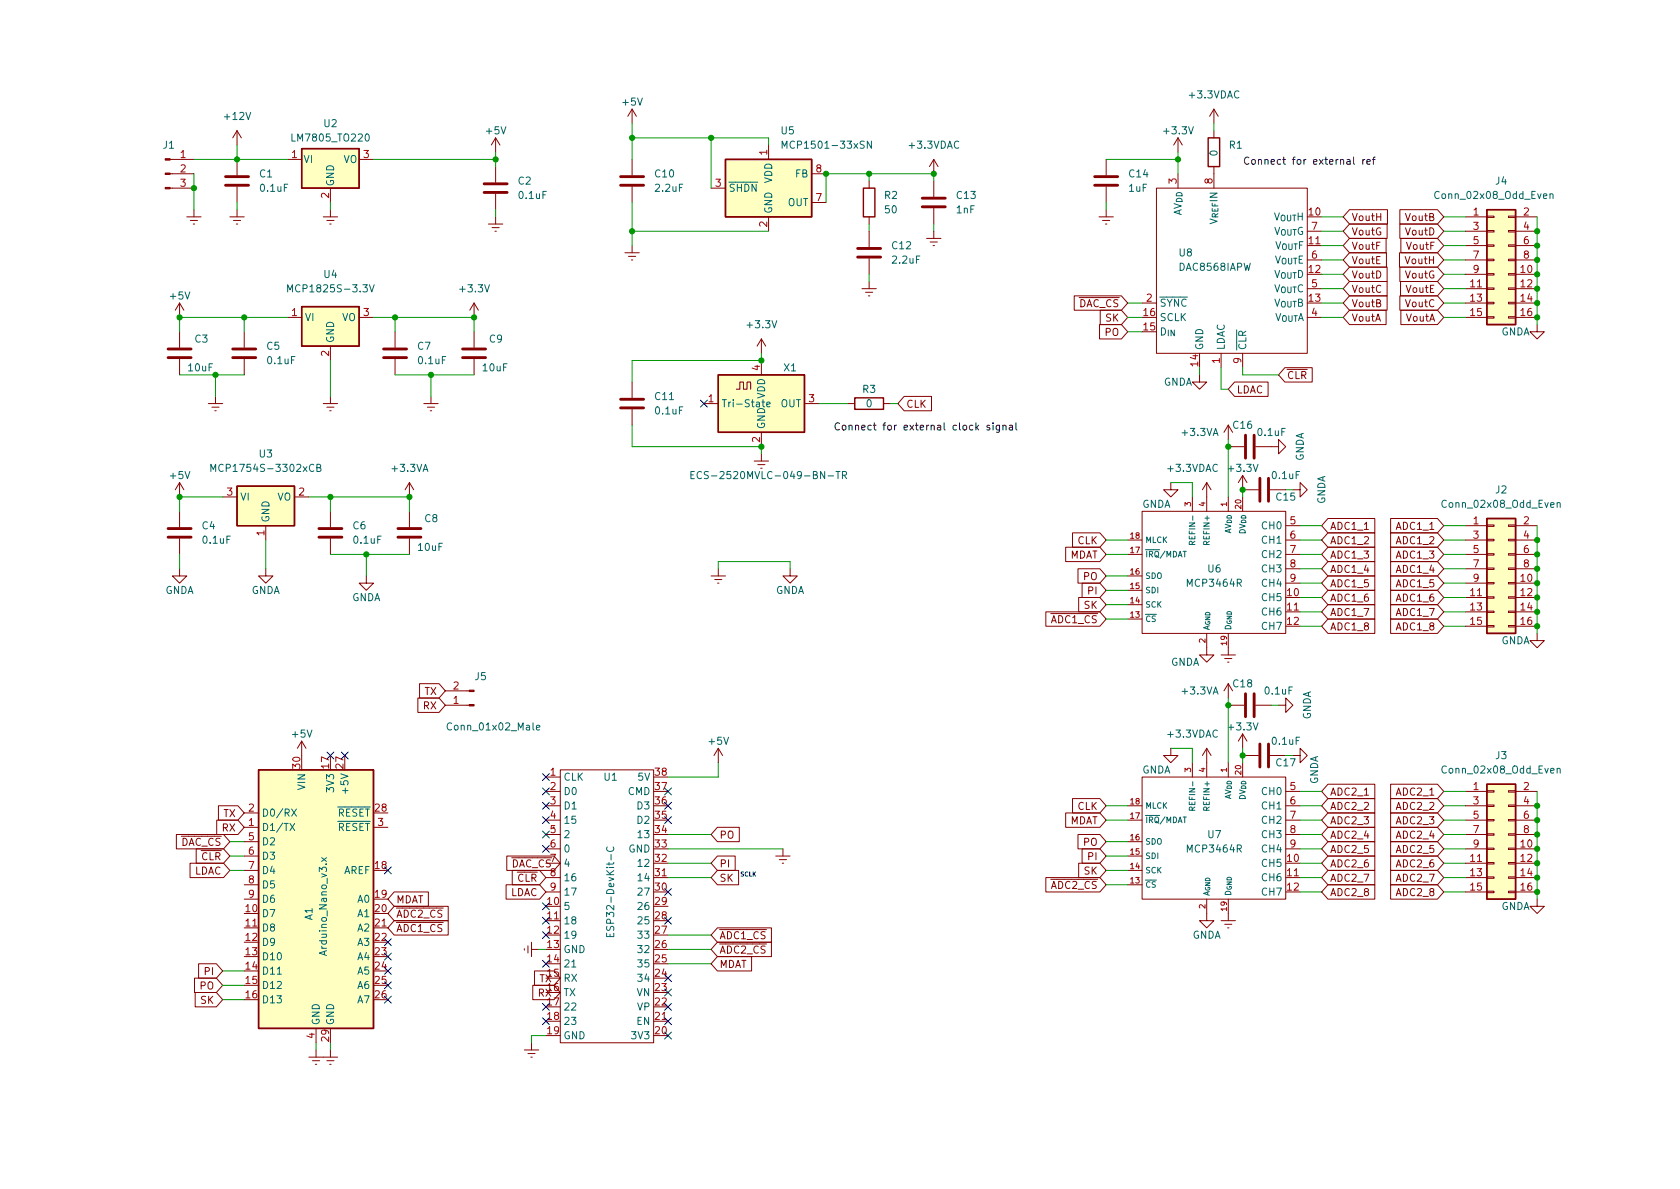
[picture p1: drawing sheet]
<svg xmlns="http://www.w3.org/2000/svg" width="297mm" height="210mm" viewBox="0 0 297 210" stroke-linecap="round" stroke-linejoin="round" font-family="sans-serif">
<g fill="none" stroke="#840000" stroke-width=".18">
<path d="M111.8 19.3v2.5M111.8 19.3l-.8 1.3M111.8 19.3l.7 1.3M214.6 19.3l-.7 1.3M214.6 19.3v2.5M214.6 19.3l.8 1.3M30.1 28.2h4.2M30.1 33.3h4.2M30.1 30.7h4.2M33 38.3h2.6M33.7 39h1.2M34.2 39.6h.2"/>
<path d="M34.3 37.1v1.2M40.6 38.3h2.6M41.3 39h1.2M41.8 39.6h.2M41.9 23.1v2.5M41.9 28.2v2.8M41.9 33v2.8M41.9 37.1v1.2M41.9 23.1l-.8 1.3M41.9 23.1l.8 1.3M50.8 28.2h2.5M57.1 38.3h2.6"/>
<path d="M57.8 39h1.3M58.3 39.6h.2M58.4 33.3v2.5M58.4 37.1v1.2M63.5 28.2h2.5M86.4 39.6h2.5M87.6 24.4v2.5M87.6 29.5v2.8M87.6 34.3v2.8M87.6 38.3v1.3M87.6 24.4l-.7 1.2M87.6 24.4l.8 1.2"/>
<path d="M111.8 28.2v2.8M111.8 33v2.8M125.7 33.3h2.6M135.9 25.6v2.6M135.9 38.3v2.6M143.5 30.7h2.5M143.5 35.8h2.5M153.7 32v1.3M153.7 38.3v1.3M165.1 28.2v2.5M165.1 32v2.8M165.1 36.8v2.8"/>
<path d="M165.1 28.2l-.8 1.3M165.1 28.2l.8 1.3M194.3 38.3h2.5M194.9 39h1.3M195.5 39.6h.2M195.6 28.2v2.8M195.6 33v2.8M195.6 37.1v1.2M204.5 33.3h26.6v29.2h-26.6zM208.3 24.4l-.8 1.2M208.3 24.4v2.5M208.3 30.7v2.6"/>
<path d="M208.3 24.4l.7 1.2M214.6 23.1v1.3M214.6 29.5v3.8M238.6 37.1h6.7v2.5h-6.7l-1.1-1.3zM238.6 39.6h6.7v2.6h-6.7l-1.1-1.3zM247.5 39.6h6.7l1.1 1.3-1.1 1.3h-6.7zM247.5 37.1h6.7l1.1 1.2-1.1 1.3h-6.7zM259.1 38.3h3.8M262.9 38.2h1.3v.3h-1.3zM266.7 38.2h1.3v.3h-1.3zM268 38.3h3.8M31.7 53.6l-.7 1.3"/>
<path d="M31.7 53.6v2.5M31.7 58.7v2.8M31.7 53.6l.8 1.3M43.2 58.7v2.8M50.8 56.1h2.5M63.5 56.1h2.5M69.8 58.7v2.8M83.8 53.6l-.7 1.3M83.8 53.6v2.5M83.8 58.7v2.8M83.8 53.6l.8 1.3M87 40.3h1.3"/>
<path d="M87.5 40.9h.3M110.5 44.7h2.5M111.1 45.3h1.3M111.6 46h.3M111.8 43.4v1.3M134.6 59.9v2.6M134.6 59.9l-.7 1.3M134.6 59.9l.8 1.3M152.4 51h2.5M153 51.7h1.3M153.5 52.3h.3M153.7 40.9v2.8"/>
<path d="M153.7 45.7v2.8M153.7 49.8v1.2M163.8 42.2h2.6M164.5 42.8h1.2M165 43.4h.2M165.1 40.9v1.3M189.9 52.3h8.4l1.1 1.3-1.1 1.3h-8.4zM194.4 57.4h3.9l1.1 1.3-1.1 1.2h-3.9zM194.5 54.9h3.8l1.1 1.2-1.1 1.3h-3.8zM201.9 53.6h2.6M231.1 56.1h2.6M231.1 40.9h2.6"/>
<path d="M231.1 51h2.6M231.1 43.4h2.6M231.1 46h2.6M238.6 49.8h6.7v2.5h-6.7l-1.1-1.3zM238.6 47.2h6.7v2.6h-6.7l-1.1-1.3zM238.6 44.7h6.5v2.5h-6.5l-1.1-1.2zM238.6 42.2h6.5v2.5h-6.5l-1.1-1.3zM238.6 54.9h6.5v2.5h-6.5l-1.1-1.3zM238.6 52.3h6.7v2.6h-6.7l-1.1-1.3zM247.4 44.7h6.8l1.1 1.3-1.1 1.2h-6.8zM247.5 47.2h6.7l1.1 1.3-1.1 1.3h-6.7zM247.5 52.3h6.7l1.1 1.3-1.1 1.3h-6.7z"/>
<path d="M247.6 49.8h6.6l1.1 1.2-1.1 1.3h-6.6zM247.7 42.2h6.5l1.1 1.2-1.1 1.3h-6.5zM247.7 54.9h6.5l1.1 1.2-1.1 1.3h-6.5zM259.1 56.1h3.8M259.1 40.9h3.8M259.1 48.5h3.8M259.1 51h3.8M259.1 53.6h3.8M259.1 43.4h3.8M259.1 46h3.8M262.9 56h1.3v.3h-1.3zM262.9 53.5h1.3v.2h-1.3z"/>
<path d="M262.9 50.9h1.3v.3h-1.3zM262.9 48.4h1.3v.2h-1.3zM262.9 45.8h1.3v.3h-1.3zM262.9 43.3h1.3v.3h-1.3zM262.9 40.8h1.3v.2h-1.3zM266.7 56h1.3v.3h-1.3zM266.7 53.5h1.3v.2h-1.3zM266.7 50.9h1.3v.3h-1.3zM266.7 48.4h1.3v.2h-1.3zM266.7 45.8h1.3v.3h-1.3zM266.7 43.3h1.3v.3h-1.3zM266.7 40.8h1.3v.2h-1.3z"/>
<path d="M268 56.1h3.8M268 40.9h3.8M268 48.5h3.8M268 51h3.8M268 53.6h3.8M268 43.4h3.8M268 46h3.8M271.8 57.4v1.3h1.2l-1.2 1.2-1.3-1.2h1.3M31.7 63.5v2.8M36.8 71.4h2.6M37.5 72h1.2M38 72.6h.2"/>
<path d="M38.1 70.1v1.3M43.2 63.5v2.8M57.1 71.4h2.6M57.8 72h1.3M58.3 72.6h.2M58.4 61.2v2.5M58.4 70.1v1.3M69.8 63.5v2.8M74.9 71.4h2.6M75.6 72h1.2M76.1 72.6h.2M76.2 70.1v1.3"/>
<path d="M83.8 63.5v2.8M111.8 67.6v2.8M111.8 72.4v2.8M124.5 71.4h2.5M130.2 68.8h.6v-1.2h.6v1.2h.7v-1.2h.6v1.2M134.6 63.7v2.6M134.6 76.4v2.6M142.2 71.4h2.6M149.9 71.4h1.2M156.2 71.4h1.3M159.9 70.1h4.8v2.5h-4.8l-1.2-1.2zM212.1 66.3v1.3h1.3l-1.3 1.2-1.3-1.2h1.3"/>
<path d="M215.9 62.5v2.5M217.2 75.2l-.8 1.2M217.2 75.2v2.5M217.2 75.2l.7 1.2M217.2 79h2.8M218.3 67.6h5.9v2.5h-5.9l-1.1-1.3zM219.7 62.5v2.5M222 79h4.1v-1.3l1.2 1.3-1.2 1.3v-1.3M227.2 65h4.8v2.6h-4.8l-1.1-1.3zM31.7 85.3v2.6M31.7 90.4v2.8M31.7 95.2v2.8"/>
<path d="M31.7 85.3l-.7 1.3M31.7 85.3l.8 1.3M39.4 87.9h2.5M47 93v2.5M52.1 87.9h2.5M58.4 90.4v2.8M58.4 95.2v2.8M72.4 85.3l-.8 1.3M72.4 85.3v2.6M72.4 90.4v2.8M72.4 95.2v2.8M72.4 85.3l.8 1.3"/>
<path d="M133.3 81.5h2.6M134 82.2h1.3M134.6 80.3v1.2M188.4 96.8h6.1l1.1 1.2-1.1 1.3h-6.1zM189.6 94.2h4.9l1.1 1.3-1.1 1.3h-4.9zM199.4 98h2.5M199.4 95.5h2.5M201.9 90.4h25.4v21.6h-25.4zM207 85.3v1.3h1.3l-1.3 1.3-1.3-1.3h1.3M210.8 87.9v2.5M213.4 85.3v5.1M213.4 85.3l-.8 1.3"/>
<path d="M213.4 85.3l.7 1.3M217.2 87.9v2.5M219.7 84.1v2.5h2.8M219.7 87.9v2.5M219.7 84.1l-.8 1.2M219.7 84.1l.8 1.2M224.5 86.6h2.8M227.3 98h2.6M227.3 95.5h2.6M227.3 93h2.6M228.6 86.6h1.3v-1.3l1.2 1.3-1.2 1.3v-1.3M234.8 91.7h8.3v2.5h-8.3l-1.1-1.2z"/>
<path d="M234.8 96.8h8.3v2.5h-8.3l-1.1-1.3zM234.8 99.3h8.3v2.5h-8.3l-1.1-1.2zM234.8 94.2h8.3v2.6h-8.3l-1.1-1.3zM245.9 99.3h8.3l1.1 1.3-1.1 1.2h-8.3zM245.9 94.2h8.3l1.1 1.3-1.1 1.3h-8.3zM245.9 96.8h8.3l1.1 1.2-1.1 1.3h-8.3zM245.9 91.7h8.3l1.1 1.3-1.1 1.2h-8.3zM259.1 98h3.8M259.1 95.5h3.8M259.1 93h3.8M262.9 97.9h1.3v.3h-1.3zM262.9 95.4h1.3v.2h-1.3z"/>
<path d="M262.9 92.8h1.3v.3h-1.3zM266.7 97.9h1.3v.3h-1.3zM266.7 95.4h1.3v.2h-1.3zM266.7 92.8h1.3v.3h-1.3zM268 98h3.8M268 95.5h3.8M268 93h3.8M31.7 100.6v1.2h1.3l-1.3 1.3-1.2-1.3h1.2M47 100.6v1.2h1.3l-1.3 1.3-1.3-1.3h1.3M64.8 101.8v1.3h1.2l-1.2 1.3-1.3-1.3h1.3M125.7 101.8h2.6M126.4 102.5h1.2"/>
<path d="M126.9 103.1h.2M127 100.6v1.2M139.7 100.6v1.2h1.3l-1.3 1.3-1.3-1.3h1.3M184.9 108.2h9.6l1.1 1.3-1.1 1.2h-9.6zM190.6 100.6h3.9l1.1 1.2-1.1 1.3h-3.9zM190.7 105.7h3.8l1.1 1.2-1.1 1.3h-3.8zM191.3 103.1h3.2l1.1 1.3-1.1 1.3h-3.2zM199.4 101.8h2.5M199.4 109.5h2.5M199.4 106.9h2.5M199.4 104.4h2.5M213.4 112v3.8h1.2l-1.2 1.3-1.3-1.3h1.3"/>
<path d="M215.9 115.8h2.5M216.5 116.5h1.3M217 117.1h.3M217.2 112v3.8M227.3 103.1h2.6M227.3 108.2h2.6M227.3 100.6h2.6M234.8 106.9h8.3v2.6h-8.3l-1.1-1.3zM234.8 104.4h8.3v2.5h-8.3l-1.1-1.2zM234.8 109.5h8.3v2.5h-8.3l-1.1-1.3zM234.8 101.8h8.3v2.6h-8.3l-1.1-1.3zM245.9 101.8h8.3l1.1 1.3-1.1 1.3h-8.3z"/>
<path d="M245.9 106.9h8.3l1.1 1.3-1.1 1.3h-8.3zM245.9 109.5h8.3l1.1 1.2-1.1 1.3h-8.3zM245.9 104.4h8.3l1.1 1.3-1.1 1.2h-8.3zM259.1 103.1h3.8M259.1 108.2h3.8M259.1 100.6h3.8M259.1 105.7h3.8M259.1 110.7h3.8M262.9 110.6h1.3v.3h-1.3zM262.9 108.1h1.3v.2h-1.3zM262.9 105.5h1.3v.3h-1.3zM262.9 103h1.3v.2h-1.3z"/>
<path d="M262.9 100.5h1.3v.2h-1.3zM266.7 110.6h1.3v.3h-1.3zM266.7 108.1h1.3v.2h-1.3zM266.7 105.5h1.3v.3h-1.3zM266.7 103h1.3v.2h-1.3zM266.7 100.5h1.3v.2h-1.3zM268 103.1h3.8M268 108.2h3.8M268 100.6h3.8M268 105.7h3.8M268 110.7h3.8M271.8 112v1.3h1.2l-1.2 1.2-1.3-1.2h1.3"/>
<path d="M53.3 131.1l-.7 1.2M53.3 131.1v2.5M53.3 131.1l.8 1.2M73.9 123.4h3.7l1.1 1.3-1.1 1.3h-3.7zM74.2 120.9h3.4l1.1 1.3-1.1 1.2h-3.4zM78.7 122.2h4.3M78.7 124.7h4.3M96.5 137.4h2.6M96.5 139.9h2.6M99.1 136.1h16.5v48.3h-16.5zM127 132.3v2.6M127 132.3l-.8 1.3"/>
<path d="M127 132.3l.8 1.3M154.9 139.9h.1M201.9 137.4h25.4v21.6h-25.4zM207 132.3v1.3h1.3l-1.3 1.3-1.3-1.3h1.3M210.8 134.9v2.5M213.4 132.3l-.8 1.3M213.4 132.3v5.1M213.4 132.3l.7 1.3M217.2 124.7h2.8M217.2 120.9v2.5M217.2 134.9v2.5M217.2 120.9l-.8 1.3"/>
<path d="M217.2 120.9l.7 1.3M219.7 129.8v2.5M219.7 134.9v2.5M219.7 133.6h2.8M219.7 129.8l-.8 1.3M219.7 129.8l.8 1.3M222 124.7h2.8M224.5 133.6h2.8M226.1 124.7h1.2v-1.3l1.3 1.3-1.3 1.3v-1.3M227.3 139.9h2.6M228.6 133.6h1.3v-1.3l1.2 1.3-1.2 1.3v-1.3M234.8 138.7h8.3v2.5h-8.3l-1.1-1.3z"/>
<path d="M245.9 138.7h8.3l1.1 1.2-1.1 1.3h-8.3zM259.1 139.9h3.8M262.9 139.8h1.3v.3h-1.3zM266.7 139.8h1.3v.3h-1.3zM268 139.9h3.8M31.2 147.6h8.3l1.1 1.2-1.1 1.3h-8.3zM33.6 152.6h5.9l1.1 1.3-1.1 1.3h-5.9zM34.7 150.1h4.8l1.1 1.3-1.1 1.2h-4.8zM38.3 145h3.8l1.1 1.3-1.1 1.3h-3.8zM38.6 142.5h3.5l1.1 1.3-1.1 1.2h-3.5zM43.2 146.3h2.5M43.2 143.8h2.5"/>
<path d="M43.2 148.8h2.5M43.2 151.4h2.5M43.2 153.9h2.5M43.2 156.5h2.5M43.2 159h2.5M66 146.3h2.6M69.7 157.7h6v2.6h-6l-1.1-1.3zM89.5 156.5h5.9l1.1 1.2-1.1 1.3h-5.9zM89.6 151.4h8.3l1.2 1.2-1.2 1.3h-8.3zM90.6 153.9h4.8l1.1 1.3-1.1 1.3h-4.8zM96.5 152.6h2.6M96.5 142.5h2.6"/>
<path d="M96.5 155.2h2.6M96.5 145h2.6M96.5 147.6h2.6M96.5 150.1h2.6M96.5 157.7h2.6M104.1 157.7h.1M115.6 155.2h2.5M126.8 151.4h3.2v2.5h-3.2l-1.1-1.3zM126.8 146.3h3.9v2.5h-3.9l-1.1-1.2zM126.8 153.9h3.8v2.6h-3.8l-1.1-1.3zM137.2 151.4h2.5M137.8 152h1.3"/>
<path d="M138.3 152.6h.3M138.4 150.1v1.3M184.9 155.2h9.6l1.1 1.3-1.1 1.2h-9.6zM188.4 143.8h6.1l1.1 1.2-1.1 1.3h-6.1zM189.6 141.2h4.9l1.1 1.3-1.1 1.3h-4.9zM190.6 147.6h3.9l1.1 1.2-1.1 1.3h-3.9zM190.7 152.6h3.8l1.1 1.3-1.1 1.3h-3.8zM191.3 150.1h3.2l1.1 1.3-1.1 1.2h-3.2zM199.4 148.8h2.5M199.4 151.4h2.5M199.4 153.9h2.5M199.4 156.5h2.5"/>
<path d="M199.4 142.5h2.5M199.4 145h2.5M213.4 159v3.8h1.2l-1.2 1.3-1.3-1.3h1.3M217.2 159v3.8M227.3 142.5h2.6M227.3 155.2h2.6M227.3 145h2.6M227.3 147.6h2.6M227.3 150.1h2.6M234.8 143.8h8.3v2.5h-8.3l-1.1-1.3zM234.8 146.3h8.3v2.5h-8.3l-1.1-1.2zM234.8 141.2h8.3v2.6h-8.3l-1.1-1.3z"/>
<path d="M234.8 148.8h8.3v2.6h-8.3l-1.1-1.3zM234.8 153.9h8.3v2.6h-8.3l-1.1-1.3zM234.8 156.5h8.3v2.5h-8.3l-1.1-1.3zM234.8 151.4h8.3v2.5h-8.3l-1.1-1.3zM245.9 151.4h8.3l1.1 1.2-1.1 1.3h-8.3zM245.9 153.9h8.3l1.1 1.3-1.1 1.3h-8.3zM245.9 156.5h8.3l1.1 1.2-1.1 1.3h-8.3zM245.9 146.3h8.3l1.1 1.3-1.1 1.2h-8.3zM245.9 143.8h8.3l1.1 1.2-1.1 1.3h-8.3zM245.9 141.2h8.3l1.1 1.3-1.1 1.3h-8.3zM245.9 148.8h8.3l1.1 1.3-1.1 1.3h-8.3zM259.1 152.6h3.8"/>
<path d="M259.1 142.5h3.8M259.1 155.2h3.8M259.1 145h3.8M259.1 147.6h3.8M259.1 150.1h3.8M259.1 157.7h3.8M262.9 157.6h1.3v.3h-1.3zM262.9 155.1h1.3v.2h-1.3zM262.9 152.5h1.3v.3h-1.3zM262.9 150h1.3v.2h-1.3zM262.9 147.4h1.3v.3h-1.3zM262.9 144.9h1.3v.3h-1.3z"/>
<path d="M262.9 142.4h1.3v.2h-1.3zM266.7 157.6h1.3v.3h-1.3zM266.7 155.1h1.3v.2h-1.3zM266.7 152.5h1.3v.3h-1.3zM266.7 150h1.3v.2h-1.3zM266.7 147.4h1.3v.3h-1.3zM266.7 144.9h1.3v.3h-1.3zM266.7 142.4h1.3v.2h-1.3zM268 152.6h3.8M268 142.5h3.8M268 155.2h3.8M268 145h3.8"/>
<path d="M268 147.6h3.8M268 150.1h3.8M268 157.7h3.8M271.8 159v1.3h1.2l-1.2 1.2-1.3-1.2h1.3M34.4 173h3.9l1.1 1.2-1.1 1.3h-3.9zM34.5 175.5h3.8l1.1 1.3-1.1 1.2h-3.8zM35.1 170.4h3.2l1.1 1.3-1.1 1.3h-3.2zM43.2 164.1h2.5M66 164.1h2.6M69.7 162.8h9.5v2.5h-9.5l-1.1-1.2zM69.7 160.3h9.5v2.5h-9.5l-1.1-1.3zM92.7 167.8v.2"/>
<path d="M93.3 167.3v1.2M94 167.9h1.2M94 166.6v2.6M94.2 174.2h3.7l1.2 1.3-1.2 1.3h-3.7zM94.5 171.7h3.4l1.2 1.3-1.2 1.2h-3.4zM96.5 162.8h2.6M126.8 164.1h9.6v2.5h-9.6l-1.1-1.3zM126.8 169.2h6.1v2.5h-6.1l-1.1-1.3zM126.8 166.6h9.6v2.6h-9.6l-1.1-1.3zM215.9 162.8h2.5M216.5 163.4h1.3M217 164.1h.3"/>
<path d="M54.6 186.9h5.1M55.2 187.6h1.3M55.8 188.2h.2M55.9 181.9v2.5M55.9 185.7v1.2M57.8 187.6h1.3M58.3 188.2h.2M58.4 185.7v1.2M92.7 185.7h2.5M93.3 186.3h1.3M93.9 186.9h.2M94 184.4v1.3"/>
<path d="M115.6 180.6h2.5"/>
</g>
<g fill="#ffffc2" stroke="#ffffc2" stroke-width=".18">
<path d="M45.7 136.1h20.3v45.8h-20.3z"/>
<path d="M53.3 26.3h10.2v7h-10.2z"/>
<path d="M53.3 54.2h10.2v7h-10.2z"/>
<path d="M127 66.3h15.2v10.1h-15.2z"/>
<path d="M262.9 37.1h5.1v20.3h-5.1z"/>
<path d="M128.3 28.2h15.2v10.1h-15.2z"/>
<path d="M262.9 138.7h5.1v20.3h-5.1z"/>
<path d="M41.9 86h10.2v7h-10.2z"/>
<path d="M262.9 91.7h5.1v20.3h-5.1z"/>
</g>
<path d="M53.3 26.3h10.2v7h-10.2zM128.3 28.2h15.2v10.1h-15.2zM152.7 33.3h2v5h-2zM213.6 24.4h2v5.1h-2zM262.9 37.1h5.1v20.3h-5.1zM53.3 54.2h10.2v7h-10.2zM127 66.3h15.2v10.1h-15.2zM151.1 70.4h5.1v2h-5.1zM41.9 86h10.2v7h-10.2zM262.9 91.7h5.1v20.3h-5.1zM45.7 136.1h20.3v45.8h-20.3zM262.9 138.7h5.1v20.3h-5.1z" fill="none" stroke="#840000" stroke-width=".25"/>
<g fill="none" stroke="#006464" stroke-width=".18">
<path d="M138.3 26.2v-1.2l.4 .9 .4-.9v1.2M154.1 25v1.2l-.8-1.2v1.2M274 34.4l.2-.1h.3l.1 .8M274 34.3v.8M50.9 51.6v-1.2l.4 .9 .4-.9v1.2M65.3 50.4l.4 1.2 .5-1.2M205.4 58a.64 .64 0 0 1 .7 .6 .64 .64 0 0 1-.7 .6zM206.6 58.4v1M207.6 58.4v1l-.6-1v1M134.9 70.7v1.1l.3 .1M135.6 71.5l.6-.1-.1-.2-.4-.1-.1 .2v.6h.5M37.3 83.4v-1.3l.4 .9 .4-.9v1.3"/>
<path d="M56 82.7l.6-.1 .1-.1-.1-.3-.6-.1v1.3h.5l.2-.1 .1-.4-.3-.2M122.2 84h.4M122.8 83.4h-.6v1.2h.6M124 83.5a.6 .6 0 0 0-.8 .4 .6 .6 0 0 0 .6 .7l.2-.1M147.8 83.4h.7M148.2 83.4v1.2M149 84h.6l.1-.2-.1-.3-.6-.1v1.2M149.3 84l.4 .6M210.8 96.3l-.1-.5h-.3l-.1 .5h1M211.3 95.7l-.5 .4M213.3 96.3v-.5h-.4l-.1 .5h1M219.2 92.7l1 .3-1 .4"/>
<path d="M219.2 93.8a.54 .54 0 0 1 .6-.1 .54 .54 0 0 1 .4 .5h-1zM219.6 92a.42 .42 0 0 1 .5 0 .42 .42 0 0 1 .2 .4h-.8zM219.6 91.2a.42 .42 0 0 1 .5 0 .42 .42 0 0 1 .2 .4h-.8zM275.3 89l.2-.1h.3l.1 .8M275.3 88.9v.8M216.8 110.7a.52 .52 0 0 1 .6-.1 .52 .52 0 0 1 .2 .6h-1zM216.9 109h.8l-.8 .4h.8M217 109.8a.36 .36 0 0 0 .3 .5 .36 .36 0 0 0 .4-.5h-.3v.1M217 108.2a.42 .42 0 0 1 .5 0 .42 .42 0 0 1 .2 .4h-.8zM94.8 128.7l.7-.2-.1-.2-.4-.1-.2 .2 .1 .6h.5M219.2 139.7l1 .3-1 .4M219.6 139a.42 .42 0 0 1 .5 0 .42 .42 0 0 1 .2 .4h-.8z"/>
<path d="M219.6 138.2a.42 .42 0 0 1 .5 0 .42 .42 0 0 1 .2 .4h-.8zM275.3 136l.2-.1h.3l.1 .8M275.3 135.9v.8M51.3 145.6l.8 1.3M51.6 143.1l.8 1.2M52.1 145.6l-.8 1.3M52.4 143.1l-.8 1.2M56.9 151.7l.8 .6M57.7 151.7l-.8 .6M107.4 149.8a.6 .6 0 0 0 .4 .8 .6 .6 0 0 0 .7-.6l-.1-.2M210.8 143.3l-.1-.5h-.3l-.1 .5h1M211.3 142.7l-.5 .3"/>
<path d="M213.3 143.3v-.5h-.4l-.1 .5h1M216.7 157.8a.54 .54 0 0 1 .6-.2 .54 .54 0 0 1 .3 .6h-1zM216.9 156h.8l-.8 .4h.8M217 156.8a.36 .36 0 0 0 .3 .5 .36 .36 0 0 0 .4-.5h-.3v.1M217 155.2a.42 .42 0 0 1 .5 0 .42 .42 0 0 1 .2 .4h-.8zM219.2 140.8a.54 .54 0 0 1 .6-.1 .54 .54 0 0 1 .4 .5h-1zM49 172.3h.8M101.1 171h.7M107.3 165v.6h1.2v-.6M107.9 165.2v.4"/>
</g>
<g fill="#840000" stroke="#840000" stroke-width=".18">
<path d="M83 122h.8v.3h-.8z"/>
<path d="M83 124.6h.8v.2h-.8z"/>
<path d="M29.2 33.1h.9v.3h-.9z"/>
<path d="M29.2 30.6h.9v.3h-.9z"/>
<path d="M29.2 28.1h.9v.2h-.9z"/>
</g>
<g fill="none" stroke="#840000" stroke-width=".51">
<path d="M39.9 32.8h4M39.9 31.2h4M85.6 34h4.1M85.6 32.5h4.1M109.7 32.8h4.1M109.7 31.2h4.1M163.1 36.6h4M163.1 35h4M193.5 32.8h4.1M193.5 31.2h4.1M151.6 45.5h4.1M151.6 43.9h4.1"/>
<path d="M29.7 63.2h4.1M29.7 61.7h4.1M41.1 63.2h4.1M41.1 61.7h4.1M67.8 63.2h4.1M67.8 61.7h4.1M81.8 63.2h4.1M81.8 61.7h4.1M109.7 72.1h4.1M109.7 70.6h4.1M220.2 77v4M221.7 77v4"/>
<path d="M29.7 95h4.1M29.7 93.5h4.1M56.4 95h4.1M56.4 93.5h4.1M70.4 95h4M70.4 93.5h4M222.8 84.6v4M224.3 84.6v4M220.2 122.7v4M221.7 122.7v4M222.8 131.6v4M224.3 131.6v4"/>
</g>
<g fill="none" stroke="#0f0f0f" stroke-width=".18">
<path d="M239.3 27.8v1.1l.2 .1M241 28.2v.8M241.3 28.2l-.3 .2M241.7 28.6l.6-.1-.1-.2-.3-.1-.2 .2v.6h.5M242.6 28.2h.5M243.1 27.8l-.3 .2v1M175 75.3l-.3-.1-.2 .2 .1 .2 .4 .1v.3h-.5M175.6 74.8v.1M175.6 75.2v.8M176.7 75.2v1l-.2 .3-.3-.1M176.7 75.3l-.3-.1-.3 .2 .1 .6h.5M177.3 75.3l.2-.1 .3 .1 .1 .7"/>
<path d="M177.3 75.2v.8M178.5 75.3h.5v.7M179 75.5l-.4 .1-.2 .1 .2 .3h.4M179.6 74.8v1.1l.2 .1"/>
</g>
<g fill="none" stroke="#009600" stroke-width=".18">
<path d="M34.3 28.2h16.5M34.3 30.7v6.4M41.9 25.6v2.6M41.9 35.8v1.3M58.4 35.8v1.3M66 28.2h21.6M87.6 26.9v2.6M87.6 37.1v1.2M111.8 24.4h24.1v1.2M111.8 21.8v6.4M111.8 35.8v7.6M125.7 24.4v8.9"/>
<path d="M153.7 30.7v1.3M153.7 39.6v1.3M165.1 32v-1.3h-19.1v5.1M165.1 39.6v1.3M195.6 35.8v1.3M195.6 28.2h12.7M208.3 26.9v3.8M214.6 21.8v1.3M233.7 38.3h3.8M255.3 38.3h3.8M271.8 38.3v19.1M43.2 56.1v2.6"/>
<path d="M50.8 56.1h-19.1v2.6M66 56.1h17.8v2.6M69.8 56.1v2.6M111.8 40.9h24.1M153.7 48.5v1.3M199.4 56.1h2.5M199.4 58.7h2.5M199.4 53.6h2.5M233.7 56.1h3.8M233.7 53.6h3.8M233.7 40.9h3.8M233.7 46h3.8"/>
<path d="M233.7 48.5h3.8M233.7 51h3.8M233.7 43.4h3.8M255.3 56.1h3.8M255.3 53.6h3.8M255.3 40.9h3.8M255.3 46h3.8M255.3 48.5h3.8M255.3 51h3.8M255.3 43.4h3.8M31.7 66.3h11.5M38.1 66.3v3.8"/>
<path d="M58.4 63.7v6.4M69.8 66.3h14M76.2 66.3v3.8M111.8 75.2v3.8h22.8v1.3M134.6 62.5v1.2h-22.8v3.9M144.8 71.4h5.1M157.5 71.4h1.2M212.1 65v1.3M215.9 65v3.8h1.3M217.2 77.7v10.2M219.7 65v1.3h6.4M31.7 98v2.6"/>
<path d="M39.4 87.9h-7.7v2.5M47 95.5v5.1M54.6 87.9h17.8v2.5M58.4 98h14M58.4 87.9v2.5M64.8 98v3.8M195.6 98h3.8M195.6 95.5h3.8M207 85.3h3.8v2.6M219.7 86.6v1.3M229.9 98h3.8M229.9 95.5h3.8"/>
<path d="M229.9 93h3.8M255.3 98h3.8M255.3 95.5h3.8M255.3 93h3.8M271.8 93v19M127 100.6v-1.3h12.7v1.3M195.6 104.4h3.8M195.6 109.5h3.8M195.6 106.9h3.8M195.6 101.8h3.8M229.9 108.2h3.8M229.9 103.1h3.8"/>
<path d="M229.9 100.6h3.8M229.9 105.7h3.8M229.9 110.7h3.8M255.3 108.2h3.8M255.3 103.1h3.8M255.3 100.6h3.8M255.3 105.7h3.8M255.3 110.7h3.8M127 134.9v2.5h-8.9M207 132.3h3.8v2.6M217.2 123.4v11.5M219.7 132.3v2.6"/>
<path d="M224.8 124.7h1.3M229.9 139.9h3.8M255.3 139.9h3.8M271.8 139.9v19.1M40.6 151.4h2.6M40.6 148.8h2.6M40.6 153.9h2.6M118.1 155.2h7.6M118.1 147.6h7.6M118.1 150.1h20.3M118.1 152.6h7.6M195.6 156.5h3.8"/>
<path d="M195.6 151.4h3.8M195.6 145h3.8M195.6 142.5h3.8M195.6 148.8h3.8M195.6 153.9h3.8M229.9 145h3.8M229.9 142.5h3.8M229.9 157.7h3.8M229.9 155.2h3.8M229.9 147.6h3.8M229.9 150.1h3.8M229.9 152.6h3.8"/>
<path d="M255.3 145h3.8M255.3 142.5h3.8M255.3 157.7h3.8M255.3 155.2h3.8M255.3 147.6h3.8M255.3 150.1h3.8M255.3 152.6h3.8M39.4 171.7h3.8M39.4 174.2h3.8M39.4 176.8h3.8M95.2 167.9h1.3M118.1 167.9h7.6"/>
<path d="M118.1 170.4h7.6M118.1 165.3h7.6M55.9 184.4v1.3M58.4 184.4v1.3M96.5 183.1h-2.5v1.3"/>
</g>
<g fill="none" stroke="#000084" stroke-width=".18">
<path d="M123.9 70.8l1.2 1.2M125.1 70.8l-1.2 1.2M57.8 133l1.2 1.2M59 133l-1.2 1.2M60.4 133l1.2 1.2M61.6 133l-1.2 1.2M95.9 136.8l1.2 1.2M95.9 139.3l1.2 1.3M97.1 136.8l-1.2 1.2M97.1 139.3l-1.2 1.3M117.5 139.3l1.2 1.3M118.7 139.3l-1.2 1.3"/>
<path d="M68 153.3l1.2 1.2M69.2 153.3l-1.2 1.2M95.9 141.9l1.2 1.2M95.9 144.4l1.2 1.2M95.9 149.5l1.2 1.2M95.9 147l1.2 1.2M95.9 159.7l1.2 1.2M97.1 141.9l-1.2 1.2M97.1 144.4l-1.2 1.2M97.1 149.5l-1.2 1.2M97.1 147l-1.2 1.2M97.1 159.7l-1.2 1.2"/>
<path d="M117.5 141.9l1.2 1.2M117.5 144.4l1.2 1.2M117.5 157.1l1.2 1.2M118.7 141.9l-1.2 1.2M118.7 144.4l-1.2 1.2M118.7 157.1l-1.2 1.2M68 168.5l1.2 1.3M68 166l1.2 1.2M68 171.1l1.2 1.2M68 173.6l1.2 1.2M68 176.2l1.2 1.2M69.2 168.5l-1.2 1.3"/>
<path d="M69.2 166l-1.2 1.2M69.2 171.1l-1.2 1.2M69.2 173.6l-1.2 1.2M69.2 176.2l-1.2 1.2M95.9 169.8l1.2 1.2M95.9 180l1.2 1.2M95.9 177.4l1.2 1.3M95.9 162.2l1.2 1.2M95.9 164.7l1.2 1.3M97.1 169.8l-1.2 1.2M97.1 180l-1.2 1.2M97.1 177.4l-1.2 1.3"/>
<path d="M97.1 162.2l-1.2 1.2M97.1 164.7l-1.2 1.3M117.5 162.2l1.2 1.2M117.5 174.9l1.2 1.2M117.5 172.4l1.2 1.2M117.5 177.4l1.2 1.3M117.5 180l1.2 1.2M118.7 162.2l-1.2 1.2M118.7 174.9l-1.2 1.2M118.7 172.4l-1.2 1.2M118.7 177.4l-1.2 1.3M118.7 180l-1.2 1.2"/>
<path d="M117.5 182.5l1.2 1.2M118.7 182.5l-1.2 1.2"/>
</g>
<g fill="#009600" stroke="#009600" stroke-width=".18">
<circle cx="271.8" cy="157.7" r=".46"/>
<circle cx="271.8" cy="155.2" r=".46"/>
<circle cx="271.8" cy="152.6" r=".46"/>
<circle cx="271.8" cy="150.1" r=".46"/>
<circle cx="271.8" cy="147.6" r=".46"/>
<circle cx="271.8" cy="142.5" r=".46"/>
<circle cx="271.8" cy="145" r=".46"/>
<circle cx="217.2" cy="124.7" r=".46"/>
<circle cx="271.8" cy="110.7" r=".46"/>
<circle cx="219.7" cy="86.6" r=".46"/>
<circle cx="271.8" cy="95.5" r=".46"/>
<circle cx="271.8" cy="98" r=".46"/>
<circle cx="271.8" cy="105.7" r=".46"/>
<circle cx="271.8" cy="108.2" r=".46"/>
<circle cx="271.8" cy="103.1" r=".46"/>
<circle cx="271.8" cy="100.6" r=".46"/>
<circle cx="271.8" cy="53.6" r=".46"/>
<circle cx="271.8" cy="51" r=".46"/>
<circle cx="271.8" cy="56.1" r=".46"/>
<circle cx="271.8" cy="40.9" r=".46"/>
<circle cx="271.8" cy="43.4" r=".46"/>
<circle cx="271.8" cy="48.5" r=".46"/>
<circle cx="271.8" cy="46" r=".46"/>
<circle cx="217.2" cy="79" r=".46"/>
<circle cx="219.7" cy="133.6" r=".46"/>
<circle cx="208.3" cy="28.2" r=".46"/>
<circle cx="165.1" cy="30.7" r=".46"/>
<circle cx="31.7" cy="56.1" r=".46"/>
<circle cx="31.7" cy="87.9" r=".46"/>
<circle cx="64.8" cy="98" r=".46"/>
<circle cx="58.4" cy="87.9" r=".46"/>
<circle cx="72.4" cy="87.9" r=".46"/>
<circle cx="38.1" cy="66.3" r=".46"/>
<circle cx="125.7" cy="24.4" r=".46"/>
<circle cx="111.8" cy="40.9" r=".46"/>
<circle cx="87.6" cy="28.2" r=".46"/>
<circle cx="153.7" cy="30.7" r=".46"/>
<circle cx="146" cy="30.7" r=".46"/>
<circle cx="111.8" cy="24.4" r=".46"/>
<circle cx="134.6" cy="79" r=".46"/>
<circle cx="134.6" cy="63.7" r=".46"/>
<circle cx="69.8" cy="56.1" r=".46"/>
<circle cx="76.2" cy="66.3" r=".46"/>
<circle cx="41.9" cy="28.2" r=".46"/>
<circle cx="83.8" cy="56.1" r=".46"/>
<circle cx="43.2" cy="56.1" r=".46"/>
<circle cx="34.3" cy="33.3" r=".46"/>
</g>
<g font-size="1.8" fill="#006464">
<text x="210.4" y="17.4">+3.3VDAC</text>
<text x="39.8" y="21.2">+12V</text>
<text x="57.3" y="22.5">U2</text>
<text x="86" y="23.7">+5V</text>
<text x="110.2" y="18.7">+5V</text>
<text x="138.1" y="23.7">U5</text>
<text x="205.9" y="23.7">+3.3V</text>
<text x="28.9" y="26.3">J1</text>
<text x="52" y="25">LM7805_TO220</text>
<text x="53.6" y="28.8">VI</text>
<text x="60.7" y="28.8">VO</text>
<text x="139.3" y="26.3">MCP1501-33xSN</text>
<text x="160.8" y="26.3">+3.3VDAC</text>
<text x="215.3" y="27.6" transform="rotate(-90 215.3 27.6)">0</text>
<text x="217.4" y="26.3">R1</text>
<text x="45.9" y="31.4">C1</text>
<text x="46.1" y="33.9">0.1uF</text>
<text x="59.1" y="33" transform="rotate(-90 59.1 33)">GND</text>
<text x="91.6" y="32.6">C2</text>
<text x="91.8" y="35.2">0.1uF</text>
<text x="115.9" y="31.4">C10</text>
<text x="116" y="33.9">2.2uF</text>
<text x="128.8" y="33.9">~{SHDN}</text>
<text x="136.5" y="32.4" transform="rotate(-90 136.5 32.4)">VDD</text>
<text x="140.6" y="31.4">FB</text>
<text x="156.4" y="35.2">R2</text>
<text x="169.2" y="35.2">C13</text>
<text x="199.6" y="33.9">1uF</text>
<text x="199.7" y="31.4">C14</text>
<text x="254.1" y="35.2">Conn_02x08_Odd_Even</text>
<text x="264.4" y="32.6">J4</text>
<text x="136.5" y="37.8" transform="rotate(-90 136.5 37.8)">GND</text>
<text x="139.3" y="36.4">OUT</text>
<text x="156.5" y="37.7">50</text>
<text x="169.1" y="37.7">1nF</text>
<text x="208.9" y="41.1" transform="rotate(-90 208.9 41.1)">AV_{DD}</text>
<text x="222" y="41.5">V_{OUT}G</text>
<text x="222.1" y="39">V_{OUT}H</text>
<text x="157.8" y="44.1">C12</text>
<text x="157.9" y="46.6">2.2uF</text>
<text x="208.5" y="45.3">U8</text>
<text x="208.6" y="47.9">DAC8568IAPW</text>
<text x="215.3" y="42.6" transform="rotate(-90 215.3 42.6)">V_{REF}IN</text>
<text x="222.2" y="46.6">V_{OUT}E</text>
<text x="222.3" y="44.1">V_{OUT}F</text>
<text x="30.2" y="53">+5V</text>
<text x="51.8" y="51.7">MCP1825S-3.3V</text>
<text x="57.3" y="49.1">U4</text>
<text x="81.5" y="51.7">+3.3V</text>
<text x="222.1" y="49.1">V_{OUT}D</text>
<text x="222.1" y="51.7">V_{OUT}C</text>
<text x="53.8" y="56.8">VI</text>
<text x="60.4" y="56.8">VO</text>
<text x="132.3" y="58">+3.3V</text>
<text x="205" y="56.8">SCLK</text>
<text x="205" y="54.2">~{SYNC}</text>
<text x="222.1" y="54.2">V_{OUT}B</text>
<text x="222.1" y="56.8">V_{OUT}A</text>
<text x="265.4" y="59.3">GNDA</text>
<text x="33.4" y="65.7">10uF</text>
<text x="34.5" y="60.6">C3</text>
<text x="47.2" y="61.8">C5</text>
<text x="47.4" y="64.4">0.1uF</text>
<text x="59.1" y="60.7" transform="rotate(-90 59.1 60.7)">GND</text>
<text x="73.8" y="61.8">C7</text>
<text x="74.1" y="64.4">0.1uF</text>
<text x="85.4" y="65.7">10uF</text>
<text x="86.5" y="60.6">C9</text>
<text x="138.6" y="65.7">X1</text>
<text x="212.7" y="62" transform="rotate(-90 212.7 62)">GND</text>
<text x="216.5" y="62" transform="rotate(-90 216.5 62)">LDAC</text>
<text x="220.3" y="62" transform="rotate(-90 220.3 62)">~{CLR}</text>
<text x="115.9" y="70.7">C11</text>
<text x="135.3" y="70.5" transform="rotate(-90 135.3 70.5)">VDD</text>
<text x="152.5" y="69.5">R3</text>
<text x="205.7" y="68.2">GNDA</text>
<text x="116" y="73.3">0.1uF</text>
<text x="127.5" y="72">Tri-State</text>
<text x="135.3" y="75.9" transform="rotate(-90 135.3 75.9)">GND</text>
<text x="138" y="72">OUT</text>
<text x="153.2" y="72">0</text>
<text x="209.1" y="77.1">+3.3VA</text>
<text x="218.1" y="75.8">C16</text>
<text x="222.5" y="77.1">0.1uF</text>
<text x="38.4" y="83.4">MCP1754S-3302xCB</text>
<text x="45.9" y="80.9">U3</text>
<text x="69.4" y="83.4">+3.3VA</text>
<text x="206.6" y="83.4">+3.3VDAC</text>
<text x="217.4" y="83.4">+3.3V</text>
<text x="230.5" y="81.6" transform="rotate(-90 230.5 81.6)">GNDA</text>
<text x="30.2" y="84.7">+5V</text>
<text x="42.4" y="88.5">VI</text>
<text x="49" y="88.5">VO</text>
<text x="124.5" y="84.7">ECS-2520MVLC-049-BN-TR</text>
<text x="201.9" y="89.8">GNDA</text>
<text x="225" y="84.7">0.1uF</text>
<text x="234.3" y="89.2" transform="rotate(-90 234.3 89.2)">GNDA</text>
<text x="255.4" y="89.8">Conn_02x08_Odd_Even</text>
<text x="264.4" y="87.2">J2</text>
<text x="35.7" y="93.6">C4</text>
<text x="47.6" y="92.5" transform="rotate(-90 47.6 92.5)">GND</text>
<text x="62.4" y="93.6">C6</text>
<text x="75.1" y="92.3">C8</text>
<text x="223.3" y="93.6">CH0</text>
<text x="36" y="96.1">0.1uF</text>
<text x="62.6" y="96.1">0.1uF</text>
<text x="74" y="97.4">10uF</text>
<text x="213.6" y="101.2">U6</text>
<text x="223.3" y="96.1">CH1</text>
<text x="223.3" y="98.7">CH2</text>
<text x="223.3" y="101.2">CH3</text>
<text x="29.1" y="105">GNDA</text>
<text x="44.4" y="105">GNDA</text>
<text x="62.2" y="106.3">GNDA</text>
<text x="137.1" y="105">GNDA</text>
<text x="210.1" y="103.8">MCP3464R</text>
<text x="223.3" y="106.3">CH5</text>
<text x="223.3" y="103.8">CH4</text>
<text x="223.3" y="108.8">CH6</text>
<text x="223.3" y="111.4">CH7</text>
<text x="265.4" y="113.9">GNDA</text>
<text x="206.9" y="117.7">GNDA</text>
<text x="84" y="120.3">J5</text>
<text x="209.1" y="122.8">+3.3VA</text>
<text x="218.1" y="121.5">C18</text>
<text x="223.8" y="122.8">0.1uF</text>
<text x="51.7" y="130.4">+5V</text>
<text x="79.6" y="129.2">Conn_01x02_Male</text>
<text x="125.4" y="131.7">+5V</text>
<text x="206.6" y="130.4">+3.3VDAC</text>
<text x="217.4" y="129.2">+3.3V</text>
<text x="225" y="131.7">0.1uF</text>
<text x="231.8" y="127.3" transform="rotate(-90 231.8 127.3)">GNDA</text>
<text x="201.9" y="136.8">GNDA</text>
<text x="255.4" y="136.8">Conn_02x08_Odd_Even</text>
<text x="264.4" y="134.2">J3</text>
<text x="54" y="139.6" transform="rotate(-90 54 139.6)">VIN</text>
<text x="59.1" y="139.8" transform="rotate(-90 59.1 139.8)">3V3</text>
<text x="61.6" y="139.8" transform="rotate(-90 61.6 139.8)">+5V</text>
<text x="99.6" y="138">CLK</text>
<text x="99.6" y="140.6">D0</text>
<text x="99.6" y="143.1">D1</text>
<text x="106.8" y="138">U1</text>
<text x="111" y="140.6">CMD</text>
<text x="112.8" y="143.1">D3</text>
<text x="112.9" y="138">5V</text>
<text x="223.3" y="140.6">CH0</text>
<text x="223.3" y="143.1">CH1</text>
<text x="233" y="138.7" transform="rotate(-90 233 138.7)">GNDA</text>
<text x="46.2" y="146.9">D1/TX</text>
<text x="46.2" y="144.4">D0/RX</text>
<text x="46.2" y="149.5">D2</text>
<text x="58.3" y="144.4">~{RESET}</text>
<text x="58.3" y="146.9">~{RESET}</text>
<text x="99.6" y="145.7">15</text>
<text x="99.6" y="148.2">2</text>
<text x="112.8" y="145.7">D2</text>
<text x="113.1" y="148.2">13</text>
<text x="213.6" y="148.2">U7</text>
<text x="223.3" y="145.7">CH2</text>
<text x="223.3" y="148.2">CH3</text>
<text x="46.2" y="152">D3</text>
<text x="46.2" y="154.6">D4</text>
<text x="60.7" y="154.6">AREF</text>
<text x="99.6" y="150.7">0</text>
<text x="99.6" y="153.3">4</text>
<text x="99.6" y="155.8">16</text>
<text x="111.1" y="150.7">GND</text>
<text x="113.1" y="155.8">14</text>
<text x="113.1" y="153.3">12</text>
<text x="210.1" y="150.7">MCP3464R</text>
<text x="223.3" y="153.3">CH5</text>
<text x="223.3" y="155.8">CH6</text>
<text x="223.3" y="150.7">CH4</text>
<text x="46.2" y="157.1">D5</text>
<text x="46.2" y="159.6">D6</text>
<text x="63.3" y="159.6">A0</text>
<text x="99.6" y="160.9">5</text>
<text x="99.6" y="158.4">17</text>
<text x="113.1" y="160.9">26</text>
<text x="113.1" y="158.4">27</text>
<text x="223.3" y="158.4">CH7</text>
<text x="265.4" y="160.9">GNDA</text>
<text x="46.2" y="162.2">D7</text>
<text x="46.2" y="164.7">D8</text>
<text x="46.2" y="167.3">D9</text>
<text x="55.2" y="162.7" transform="rotate(-90 55.2 162.7)">A1</text>
<text x="63.3" y="162.2">A1</text>
<text x="63.3" y="164.7">A2</text>
<text x="63.3" y="167.3">A3</text>
<text x="99.6" y="163.4">18</text>
<text x="99.6" y="166">19</text>
<text x="108.6" y="164.5" transform="rotate(-90 108.6 164.5)">ESP32-DevKit-C</text>
<text x="113.1" y="166">33</text>
<text x="113.1" y="163.4">25</text>
<text x="210.8" y="166">GNDA</text>
<text x="46.2" y="169.8">D10</text>
<text x="46.2" y="172.3">D11</text>
<text x="57.8" y="168.6" transform="rotate(-90 57.8 168.6)">Arduino_Nano_v3.x</text>
<text x="63.3" y="169.8">A4</text>
<text x="63.3" y="172.3">A5</text>
<text x="99.6" y="168.5">GND</text>
<text x="99.6" y="171.1">21</text>
<text x="99.6" y="173.6">RX</text>
<text x="113.1" y="173.6">34</text>
<text x="113.1" y="171.1">35</text>
<text x="113.1" y="168.5">32</text>
<text x="46.2" y="174.9">D12</text>
<text x="46.2" y="177.4">D13</text>
<text x="63.3" y="174.9">A6</text>
<text x="63.3" y="177.4">A7</text>
<text x="99.6" y="176.1">TX</text>
<text x="99.6" y="178.7">22</text>
<text x="112.6" y="176.1">VN</text>
<text x="112.7" y="178.7">VP</text>
<text x="56.5" y="181.4" transform="rotate(-90 56.5 181.4)">GND</text>
<text x="59.1" y="181.4" transform="rotate(-90 59.1 181.4)">GND</text>
<text x="99.6" y="181.2">23</text>
<text x="99.6" y="183.8">GND</text>
<text x="111.9" y="183.8">3V3</text>
<text x="112.6" y="181.2">EN</text>
</g>
<g font-size="1.8" fill="#a90000">
<text x="31.9" y="27.9">1</text>
<text x="51.6" y="27.9">1</text>
<text x="64.3" y="27.9">3</text>
<text x="135.6" y="27.4" transform="rotate(-90 135.6 27.4)">1</text>
<text x="31.9" y="30.5">2</text>
<text x="31.9" y="33">3</text>
<text x="58.2" y="35" transform="rotate(-90 58.2 35)">2</text>
<text x="126.5" y="33">3</text>
<text x="144.3" y="35.6">7</text>
<text x="144.3" y="30.5">8</text>
<text x="208" y="32.5" transform="rotate(-90 208 32.5)">3</text>
<text x="214.4" y="32.5" transform="rotate(-90 214.4 32.5)">8</text>
<text x="135.6" y="40.1" transform="rotate(-90 135.6 40.1)">2</text>
<text x="231.4" y="38.1">10</text>
<text x="231.9" y="40.6">7</text>
<text x="260.5" y="38.1">1</text>
<text x="260.5" y="40.6">3</text>
<text x="269.4" y="38.1">2</text>
<text x="269.4" y="40.6">4</text>
<text x="231.4" y="43.2">11</text>
<text x="231.9" y="45.7">6</text>
<text x="260.5" y="43.2">5</text>
<text x="260.5" y="45.7">7</text>
<text x="269.4" y="43.2">6</text>
<text x="269.4" y="45.7">8</text>
<text x="202.7" y="53.3">2</text>
<text x="231.4" y="48.3">12</text>
<text x="231.4" y="53.3">13</text>
<text x="231.9" y="50.8">5</text>
<text x="260" y="50.8">11</text>
<text x="260" y="53.3">13</text>
<text x="260.5" y="48.3">9</text>
<text x="268.9" y="48.3">10</text>
<text x="268.9" y="50.8">12</text>
<text x="268.9" y="53.3">14</text>
<text x="51.6" y="55.9">1</text>
<text x="64.3" y="55.9">3</text>
<text x="202.2" y="58.4">15</text>
<text x="202.2" y="55.9">16</text>
<text x="231.9" y="55.9">4</text>
<text x="260" y="55.9">15</text>
<text x="268.9" y="55.9">16</text>
<text x="58.2" y="63" transform="rotate(-90 58.2 63)">2</text>
<text x="134.4" y="65.5" transform="rotate(-90 134.4 65.5)">4</text>
<text x="211.8" y="64.7" transform="rotate(-90 211.8 64.7)">14</text>
<text x="215.6" y="64.2" transform="rotate(-90 215.6 64.2)">1</text>
<text x="219.5" y="64.2" transform="rotate(-90 219.5 64.2)">9</text>
<text x="125.2" y="71.1">1</text>
<text x="143" y="71.1">3</text>
<text x="134.4" y="78.2" transform="rotate(-90 134.4 78.2)">2</text>
<text x="40.1" y="87.6">3</text>
<text x="52.8" y="87.6">2</text>
<text x="46.7" y="94.7" transform="rotate(-90 46.7 94.7)">1</text>
<text x="228.1" y="92.7">5</text>
<text x="228.1" y="95.2">6</text>
<text x="260.5" y="92.7">1</text>
<text x="260.5" y="95.2">3</text>
<text x="269.4" y="92.7">2</text>
<text x="269.4" y="95.2">4</text>
<text x="228.1" y="97.8">7</text>
<text x="228.1" y="100.3">8</text>
<text x="260.5" y="97.8">5</text>
<text x="260.5" y="100.3">7</text>
<text x="269.4" y="97.8">6</text>
<text x="269.4" y="100.3">8</text>
<text x="227.6" y="105.4">10</text>
<text x="227.6" y="107.9">11</text>
<text x="228.1" y="102.9">9</text>
<text x="260" y="105.4">11</text>
<text x="260" y="107.9">13</text>
<text x="260.5" y="102.9">9</text>
<text x="268.9" y="102.9">10</text>
<text x="268.9" y="105.4">12</text>
<text x="268.9" y="107.9">14</text>
<text x="227.6" y="110.5">12</text>
<text x="260" y="110.5">15</text>
<text x="268.9" y="110.5">16</text>
<text x="80.2" y="124.5">1</text>
<text x="80.2" y="121.9">2</text>
<text x="53.1" y="135.9" transform="rotate(-90 53.1 135.9)">30</text>
<text x="58.2" y="135.9" transform="rotate(-90 58.2 135.9)">17</text>
<text x="60.7" y="135.9" transform="rotate(-90 60.7 135.9)">27</text>
<text x="97.3" y="137.2">1</text>
<text x="115.9" y="137.2">38</text>
<text x="44" y="143.5">2</text>
<text x="66.3" y="143.5">28</text>
<text x="97.3" y="139.7">2</text>
<text x="97.3" y="142.2">3</text>
<text x="115.9" y="142.2">36</text>
<text x="115.9" y="139.7">37</text>
<text x="228.1" y="139.7">5</text>
<text x="228.1" y="142.2">6</text>
<text x="260.5" y="139.7">1</text>
<text x="260.5" y="142.2">3</text>
<text x="269.4" y="139.7">2</text>
<text x="269.4" y="142.2">4</text>
<text x="44" y="146">1</text>
<text x="44" y="148.6">5</text>
<text x="66.8" y="146">3</text>
<text x="97.3" y="144.8">4</text>
<text x="97.3" y="147.3">5</text>
<text x="97.3" y="149.9">6</text>
<text x="115.9" y="149.9">33</text>
<text x="115.9" y="147.3">34</text>
<text x="115.9" y="144.8">35</text>
<text x="228.1" y="144.8">7</text>
<text x="228.1" y="147.3">8</text>
<text x="228.1" y="149.9">9</text>
<text x="260.5" y="144.8">5</text>
<text x="260.5" y="147.3">7</text>
<text x="260.5" y="149.9">9</text>
<text x="268.9" y="149.9">10</text>
<text x="269.4" y="144.8">6</text>
<text x="269.4" y="147.3">8</text>
<text x="44" y="151.1">6</text>
<text x="44" y="153.7">7</text>
<text x="66.3" y="153.7">18</text>
<text x="97.3" y="152.4">7</text>
<text x="97.3" y="154.9">8</text>
<text x="115.9" y="154.9">31</text>
<text x="115.9" y="152.4">32</text>
<text x="227.6" y="152.4">10</text>
<text x="227.6" y="154.9">11</text>
<text x="260" y="152.4">11</text>
<text x="260" y="154.9">13</text>
<text x="268.9" y="152.4">12</text>
<text x="268.9" y="154.9">14</text>
<text x="43.5" y="161.3">10</text>
<text x="44" y="156.2">8</text>
<text x="44" y="158.7">9</text>
<text x="66.3" y="158.7">19</text>
<text x="66.3" y="161.3">20</text>
<text x="96.8" y="160">10</text>
<text x="97.3" y="157.5">9</text>
<text x="115.9" y="160">29</text>
<text x="115.9" y="157.5">30</text>
<text x="227.6" y="157.5">12</text>
<text x="260" y="157.5">15</text>
<text x="268.9" y="157.5">16</text>
<text x="43.5" y="163.8">11</text>
<text x="43.5" y="166.4">12</text>
<text x="66.3" y="163.8">21</text>
<text x="66.3" y="166.4">22</text>
<text x="96.8" y="162.6">11</text>
<text x="96.8" y="165.1">12</text>
<text x="96.8" y="167.6">13</text>
<text x="115.9" y="167.6">26</text>
<text x="115.9" y="165.1">27</text>
<text x="115.9" y="162.6">28</text>
<text x="43.5" y="168.9">13</text>
<text x="43.5" y="171.4">14</text>
<text x="43.5" y="174">15</text>
<text x="66.3" y="168.9">23</text>
<text x="66.3" y="171.4">24</text>
<text x="66.3" y="174">25</text>
<text x="96.8" y="170.2">14</text>
<text x="96.8" y="172.7">15</text>
<text x="115.9" y="172.7">24</text>
<text x="115.9" y="170.2">25</text>
<text x="43.5" y="176.5">16</text>
<text x="66.3" y="176.5">26</text>
<text x="96.8" y="175.3">16</text>
<text x="96.8" y="177.8">17</text>
<text x="115.9" y="177.8">22</text>
<text x="115.9" y="175.3">23</text>
<text x="55.6" y="183.6" transform="rotate(-90 55.6 183.6)">4</text>
<text x="58.2" y="184.1" transform="rotate(-90 58.2 184.1)">29</text>
<text x="96.8" y="180.3">18</text>
<text x="96.8" y="182.9">19</text>
<text x="115.9" y="182.9">20</text>
<text x="115.9" y="180.3">21</text>
</g>
<g font-size="1.8" fill="#0f0f0f">
<text x="219.7" y="29.1">Connect for external ref</text>
<text x="147.3" y="76.1">Connect for external clock signal</text>
</g>
<g font-size="1.8" fill="#840000">
<text x="238.9" y="39.1">VoutH</text>
<text x="238.9" y="41.6">VoutG</text>
<text x="248.6" y="41.6">VoutD</text>
<text x="248.6" y="39.1">VoutB</text>
<text x="238.9" y="46.7">VoutE</text>
<text x="238.9" y="44.2">VoutF</text>
<text x="248.6" y="46.7">VoutH</text>
<text x="248.8" y="44.2">VoutF</text>
<text x="238.9" y="51.8">VoutC</text>
<text x="238.9" y="49.2">VoutD</text>
<text x="248.5" y="49.2">VoutG</text>
<text x="248.7" y="51.8">VoutE</text>
<text x="189.3" y="54.3">~{DAC_CS}</text>
<text x="195.4" y="59.4">PO</text>
<text x="195.5" y="56.9">SK</text>
<text x="238.9" y="56.9">VoutA</text>
<text x="238.9" y="54.3">VoutB</text>
<text x="248.6" y="54.3">VoutC</text>
<text x="248.6" y="56.9">VoutA</text>
<text x="218.6" y="69.6">LDAC</text>
<text x="227.5" y="67">~{CLR}</text>
<text x="160.2" y="72.1">CLK</text>
<text x="235.1" y="93.7">ADC1_1</text>
<text x="247.1" y="93.7">ADC1_1</text>
<text x="189" y="98.8">MDAT</text>
<text x="190.5" y="96.2">CLK</text>
<text x="235.1" y="98.8">ADC1_3</text>
<text x="235.1" y="101.3">ADC1_4</text>
<text x="235.1" y="96.2">ADC1_2</text>
<text x="247.1" y="101.3">ADC1_4</text>
<text x="247.1" y="96.2">ADC1_2</text>
<text x="247.1" y="98.8">ADC1_3</text>
<text x="191.6" y="102.6">PO</text>
<text x="191.7" y="107.7">SK</text>
<text x="192.5" y="105.1">PI</text>
<text x="235.1" y="106.4">ADC1_6</text>
<text x="235.1" y="103.8">ADC1_5</text>
<text x="247.1" y="103.8">ADC1_5</text>
<text x="247.1" y="106.4">ADC1_6</text>
<text x="184.5" y="110.2">~{ADC1_CS}</text>
<text x="235.1" y="108.9">ADC1_7</text>
<text x="235.1" y="111.5">ADC1_8</text>
<text x="247.1" y="108.9">ADC1_7</text>
<text x="247.1" y="111.5">ADC1_8</text>
<text x="74.9" y="125.4">RX</text>
<text x="75.1" y="122.9">TX</text>
<text x="190.5" y="143.2">CLK</text>
<text x="235.1" y="140.7">ADC2_1</text>
<text x="235.1" y="143.2">ADC2_2</text>
<text x="247.1" y="140.7">ADC2_1</text>
<text x="247.1" y="143.2">ADC2_2</text>
<text x="30.6" y="149.6">~{DAC_CS}</text>
<text x="39.3" y="147">RX</text>
<text x="39.5" y="144.5">TX</text>
<text x="127.2" y="148.3">PO</text>
<text x="189" y="145.8">MDAT</text>
<text x="191.6" y="149.6">PO</text>
<text x="235.1" y="145.8">ADC2_3</text>
<text x="235.1" y="148.3">ADC2_4</text>
<text x="247.1" y="148.3">ADC2_4</text>
<text x="247.1" y="145.8">ADC2_3</text>
<text x="34.2" y="152.1">~{CLR}</text>
<text x="34.3" y="154.6">LDAC</text>
<text x="89" y="153.4">~{DAC_CS}</text>
<text x="90.1" y="155.9">~{CLR}</text>
<text x="127.2" y="153.4">PI</text>
<text x="127.2" y="155.9">SK</text>
<text x="191.7" y="154.6">SK</text>
<text x="192.5" y="152.1">PI</text>
<text x="235.1" y="150.8">ADC2_5</text>
<text x="235.1" y="155.9">ADC2_7</text>
<text x="235.1" y="153.4">ADC2_6</text>
<text x="247.1" y="153.4">ADC2_6</text>
<text x="247.1" y="155.9">ADC2_7</text>
<text x="247.1" y="150.8">ADC2_5</text>
<text x="70" y="159.7">MDAT</text>
<text x="90.2" y="158.5">LDAC</text>
<text x="184.5" y="157.2">~{ADC2_CS}</text>
<text x="235.1" y="158.5">ADC2_8</text>
<text x="247.1" y="158.5">ADC2_8</text>
<text x="70" y="164.8">~{ADC1_CS}</text>
<text x="70" y="162.3">~{ADC2_CS}</text>
<text x="127.2" y="166.1">~{ADC1_CS}</text>
<text x="36.3" y="172.4">PI</text>
<text x="95.4" y="173.7">TX</text>
<text x="127.2" y="171.2">MDAT</text>
<text x="127.2" y="168.6">~{ADC2_CS}</text>
<text x="35.4" y="175">PO</text>
<text x="35.5" y="177.5">SK</text>
<text x="95.2" y="176.2">RX</text>
</g>
<g font-size="1.8" fill="#009600">
<text x="225.7" y="88.5">C15</text>
<text x="225.7" y="135.5">C17</text>
</g>
<g font-size="1.4" fill="#a90000">
<text x="210.6" y="89.5" transform="rotate(-90 210.6 89.5)">3</text>
<text x="213.1" y="89.5" transform="rotate(-90 213.1 89.5)">4</text>
<text x="216.9" y="89.5" transform="rotate(-90 216.9 89.5)">1</text>
<text x="219.5" y="89.9" transform="rotate(-90 219.5 89.9)">20</text>
<text x="199.9" y="95.2">18</text>
<text x="199.9" y="101.6">16</text>
<text x="199.9" y="97.8">17</text>
<text x="199.9" y="106.7">14</text>
<text x="199.9" y="104.1">15</text>
<text x="199.9" y="109.2">13</text>
<text x="213.1" y="113.7" transform="rotate(-90 213.1 113.7)">2</text>
<text x="216.9" y="114.1" transform="rotate(-90 216.9 114.1)">19</text>
<text x="210.6" y="136.5" transform="rotate(-90 210.6 136.5)">3</text>
<text x="213.1" y="136.5" transform="rotate(-90 213.1 136.5)">4</text>
<text x="216.9" y="136.5" transform="rotate(-90 216.9 136.5)">1</text>
<text x="219.5" y="136.9" transform="rotate(-90 219.5 136.9)">20</text>
<text x="199.9" y="142.2">18</text>
<text x="199.9" y="148.6">16</text>
<text x="199.9" y="144.8">17</text>
<text x="199.9" y="153.7">14</text>
<text x="199.9" y="151.1">15</text>
<text x="199.9" y="156.2">13</text>
<text x="213.1" y="160.7" transform="rotate(-90 213.1 160.7)">2</text>
<text x="216.9" y="161" transform="rotate(-90 216.9 161)">19</text>
</g>
<g font-size="1.4" fill="#006464">
<text x="202.4" y="96">MLCK</text>
<text x="211.3" y="95.6" transform="rotate(-90 211.3 95.6)">REFIN-</text>
<text x="213.9" y="95.9" transform="rotate(-90 213.9 95.9)">REFIN+</text>
<text x="202.4" y="98.5">~{IRQ}/MDAT</text>
<text x="217.7" y="96.7" transform="rotate(-90 217.7 96.7)">AV_{DD}</text>
<text x="202.4" y="107.4">SCK</text>
<text x="202.4" y="104.9">SDI</text>
<text x="202.4" y="102.3">SDO</text>
<text x="202.4" y="110">~{CS}</text>
<text x="213.9" y="111.5" transform="rotate(-90 213.9 111.5)">A_{GND}</text>
<text x="202.4" y="143">MLCK</text>
<text x="211.3" y="142.6" transform="rotate(-90 211.3 142.6)">REFIN-</text>
<text x="213.9" y="142.9" transform="rotate(-90 213.9 142.9)">REFIN+</text>
<text x="217.7" y="143.7" transform="rotate(-90 217.7 143.7)">AV_{DD}</text>
<text x="202.4" y="149.3">SDO</text>
<text x="202.4" y="145.5">~{IRQ}/MDAT</text>
<text x="202.4" y="154.4">SCK</text>
<text x="202.4" y="151.9">SDI</text>
<text x="202.4" y="157">~{CS}</text>
<text x="213.9" y="158.5" transform="rotate(-90 213.9 158.5)">A_{GND}</text>
</g>
<text font-size="1.1" fill="#0000c2" x="130.8" y="155">SCLK</text>
</svg>
